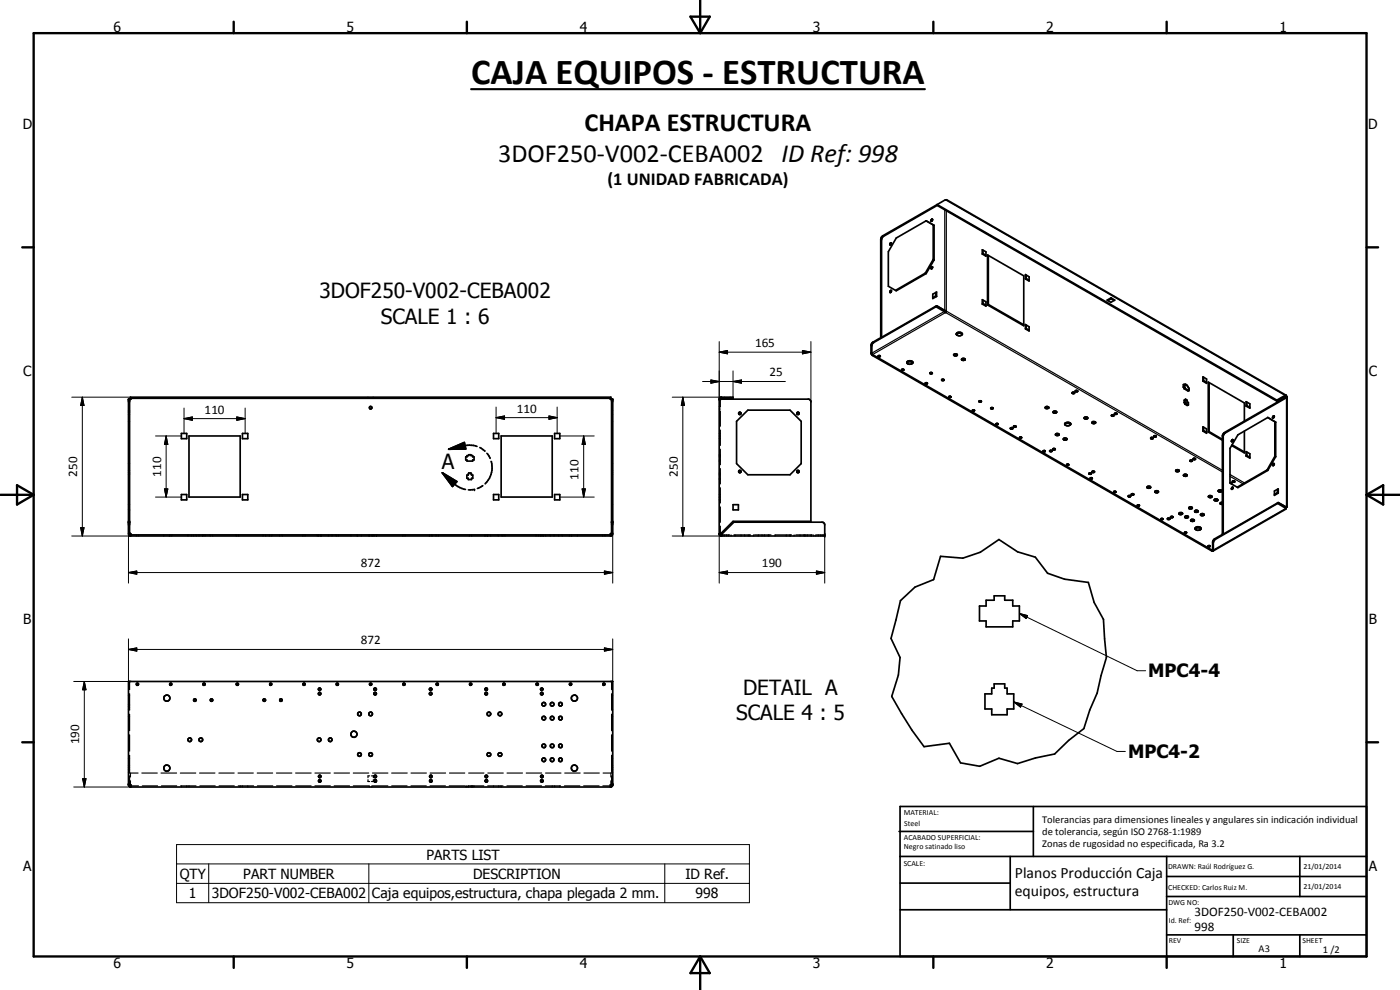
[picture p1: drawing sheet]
<svg xmlns="http://www.w3.org/2000/svg" width="420mm" height="297mm" viewBox="0 0 420 297" stroke-linecap="round" stroke-linejoin="round" font-family="sans-serif">
<g fill="none" stroke="#000" stroke-width=".51">
<path d="M267.2 72.9h.1a.31 .31 0 0 1 .2 .4 .31 .31 0 0 1-.4 .2zM267.3 72.9l-.3 .4M277.9 66.3l2.4 1.3M277.9 66.3l-8.9 5.1-2.4 4.1v10.4l2.4 1.3 8.9-5.1M277.9 66.3l2.2 1.2M279.6 65.8l.3 .1-.4 .5zM279.7 65.8l-.3 .4M280.1 77.9l.2 .1M280.1 77.9l-2.4 4.1M280.1 67.5l.2 .1M280.1 67.5v10.4M280.3 67.6v10.4"/>
<path d="M280.3 78l-2.4 4.1M281.3 61.6l-16.3 9.4-.3 .3-.1 .5v29.4M281.3 61.4l-16.3 9.3-.5 .5-.2 .6v29.3l.3 .1M281.3 61.4l2.4-1.5h.4l101.8 58.7M281.3 61.4v.2M281.3 61.6l101.9 58.8M281.3 61.4l101.9 58.7M294.8 74.9l1.1 .7v1.3l-1.1-.7zM295 75.1v1M295 76.1l-.2 .1M295 76.1l.9 .5M296.4 76.5l10.8 6.3v14.9l-10.8-6.2z"/>
<path d="M296.6 76.6v14.8M267.3 87.2a.31 .31 0 0 1 .2 .4 .31 .31 0 0 1-.4 .2zM267.3 87.2l-.3 .4M277.7 82l.2 .1M277.7 82l-8.9 5.1M279.6 80.1l.3 .1-.3 .5-.2-.2zM279.7 80.1l-.3 .4M279.9 88.3l1.2-.7v1.3l-1.2 .7zM280.7 91.9l.2 .1M280.8 87.8v1M280.8 88.8l.3 .1M280.8 88.8l-.9 .5"/>
<path d="M280.9 92l-18.7 10.8-.5 .8v2.6l102 58.8 .2-.1 .2-2.8 .4-.4 2.6-1.5M280.9 92l3 1.7 .1-.4-.5-.1M281.1 91.7l-16.5 9.5M281.1 91.7l2.4 1.5M287.1 99.9a1.05 1.05 0 0 1 1.7 .4 .96 .96 0 0 1-.9 .5 .96 .96 0 0 1-.8-.7zM294.8 89.9l1.1 .7v1.3l-1.1-.7zM295 91.1l.9 .5M295 90v1.1M295 91.1l-.2 .1M296.6 91.4l10.6 6.1M296.6 91.4l-.2 .1M307.8 82.4l1.1 .7v1.2l-1.1-.6z"/>
<path d="M307.8 97.4l1.1 .6v1.3l-1.1-.6zM308 82.5v1.1M308 97.5v1.1M308 98.6l-.2 .1M308 98.6l.9 .5M308 83.6l-.2 .1M308 83.6l.9 .5M332.3 90l1.1-.6 1.1 .6-1.1 .7zM333.4 89.7l-.9 .5M333.4 89.4v.3M333.4 89.7l.9 .5M39.1 119.2h144.2v.3h-144.2z"/>
<path d="M39.2 119.5v.3h-.3M183.2 119.5v.3h.3M215.8 119.8h26.9l.4 .2 .3 .6v35.8h-23.4l-3.5 3.5M216.2 119.8l.2-.3h3.6v-.3h-3.6l-.6 .5v40.6l.3 .4 .3 .1h31.1v-3.3l-.2-.6-.6-.2h-26.5l-3.5 3.4M216.5 119.2v.3M263.6 107h.5M263.7 107h.4M263.7 107l-.1-.2 .1-.1h.4v.3M264.5 101.2l-2.9 1.9-.2 2.9 .5 .7 102.1 58.7M270.6 110.9a.27 .27 0 0 1 .4-.2 .27 .27 0 0 1 .1 .4zM270.7 111.1h.5M272.2 108.9a1.21 1.21 0 0 1 1.8 0"/>
<path d="M272.4 108.4a.85 .85 0 0 1 1-.3 .85 .85 0 0 1 .5 .9 .98 .98 0 0 1-1.7-.4zM277.7 114.9l.3-.1 .3 .3-.5 .1zM277.8 115.1h.4M279.1 112.1l.1-.3h.4l.2 .1-.1 .2M279.1 112.1h.6M282.6 113.9l.6-.1a.32 .32 0 0 1-.2 .4 .32 .32 0 0 1-.4-.3zM282.6 114.1h.6M284.8 119l.3-.1 .3 .2-.5 .2zM284.8 119.2h.5M286.3 106.6l.4-.2 .6 .2M286.4 106.3h.9a.54 .54 0 0 1-.5 .5 .54 .54 0 0 1-.6-.4zM287 100.4a1.14 1.14 0 0 1 1.8 0"/>
<path d="M288.6 108l.3-.2 .7 .2M288.6 108l.5 .2 .5-.2M289.6 107.9a.55 .55 0 0 0-.5-.4 .55 .55 0 0 0-.5 .4v.1M289.6 107.9v.1M321.8 118v-.2l.3-.2 .4 .2-.1 .2M321.8 118h.6M322.7 117.3h.7a.35 .35 0 0 1-.3 .2 .35 .35 0 0 1-.4-.2zM322.8 117.5h.6M355.1 116.2l.3 .1M355.3 116l.3 .2M355.3 116l-.2 .2M355.3 115.6v.4"/>
<path d="M355.4 116.3v.3M355.4 115.6l-.3-.2v.8M355.4 116.6l1.2 .7v-.3M355.6 116.2v.3M355.6 115.4l-.2 .2M355.6 116.5l1 .6M355.6 116.5l-.2 .1M355.6 116.2l-.2 .1M355.8 120v-.2l.4 .2 .1 .6 .3 .2v.7l-.3-.1M355.8 120l-.2 .2M355.8 115.5l-.4-.2v.3M355.8 115.5v-.2l.4 .2 .7 1v.7l-.3-.2"/>
<path d="M355.9 119.9l-.3 .3M355.9 119.9l-.1 .1M355.9 115.4l-.1 .1M356.8 116.9h.1M356.8 116.9l-.2 .1M361 113.1l1.1 .6v1.3l-1.1-.7zM361.2 113.2v1M361.2 114.2l-.2 .1M361.2 114.2l.9 .5M362.9 114.8v14.7M385.6 118.7v.2l-2.4 1.5M385.6 118.9l.3 .1"/>
<path d="M385.6 118.7l-2.4 1.4M385.9 119.2l-18.5 10.6-.5 .6-.1 29.7 .3 .2M385.9 119.2l.2 .1M385.9 119v.1M385.9 119.1v.2M385.9 118.6l.2 .3M385.9 118.6l-.3 .1M386.1 119.3l-18.4 10.6-.5 .7-.1 29.7M386.1 118.9l-.2 .1M386.1 118.9l.2 .3M386.3 119.2l-.2 .1M386.3 119.2l-.1 32.9-.1 .1"/>
<path d="M54.4 130h1.6v1.6h-1.6zM56.7 130.8h15.4v18.3h-15.4zM72.8 130h1.6v1.6h-1.6zM134.7 134.8l4.6-2 .5 1.9zM139.8 137.1h.4v-.4h.5v-.3h.6v.3h.5v.4h.5v.9h-.5v.3h-1.6v-.3h-.4zM143.2 133.9l-1.1-.3h-1.9l-5.5 1.2M144 134.3l1.5 1M146.1 136l1 1.5M147.4 138.4a6.7 6.7 0 0 1-1.8 6.8M148.1 130h1.6v1.6h-1.6zM150.4 130.8h15.3v18.3h-15.3zM166.4 130h1.6v1.6h-1.6z"/>
<path d="M221.1 126.4l3.3-3.3h12.7l3.3 3.3v12.7l-3.3 3.4h-12.7l-3.3-3.4zM221.7 123.9a.37 .37 0 0 1 .6-.1 .37 .37 0 0 1-.1 .6l-.4-.1zM239.2 123.8l.3-.1 .3 .2-.2 .5-.4-.1zM291.9 123.3h.5M291.9 123l.5 .1a.3 .3 0 0 1-.2 .3 .3 .3 0 0 1-.4-.3zM293.8 120.4l.4-.2 .3 .2-.5 .2zM293.9 120.6h.6M297.3 122.4l.4-.1 .4 .2-.6 .2zM297.4 122.6h.6M299 127.4h.5M299 127.4l-.1-.2 .2-.2 .4 .2-.1 .2M299 127.4h.4"/>
<path d="M303.3 128.7h.6M303.3 128.7l-.1-.3 .2-.1 .5 .1v.3M304.2 127.9l.5-.1 .2 .2-.5 .2zM304.2 128.1h.6M306 131.2h.6a.32 .32 0 0 1-.3 .3 .32 .32 0 0 1-.3-.3zM306.1 131.4h.4M313.1 135.5h.5M313.6 135.5v-.2l-.3-.1-.3 .2 .1 .1M313.6 135.5h-.5M313.7 122.2a.5 .5 0 0 1 .6-.3 .5 .5 0 0 1 .4 .6l-.9 .1zM313.7 122.4l.4-.1 .6 .1M315 135.3l.4-.2 .4 .3-.6 .1z"/>
<path d="M315.1 135.4h.6M316 134.9v-.2l.3-.2 .4 .2-.1 .2M316 134.9h.6M316.1 123.5a.5 .5 0 0 1 .6-.2 .5 .5 0 0 1 .3 .5l-.6 .2-.3-.2zM316.1 123.8l.2-.2 .8 .2M316.8 130.6a.49 .49 0 0 1 .5-.6 .49 .49 0 0 1 .5 .6M316.8 130.5l.4-.2 .6 .2M316.8 130.6h1M319.2 131.9l.4-.2 .6 .2M319.3 131.5h.8l.1 .3-.9 .2-.2-.3zM319.6 127.4l.5-.4h.9l.3 .4M319.6 127a.9 .9 0 0 1 1-.4 .9 .9 0 0 1 .7 .8 .98 .98 0 0 1-1.7-.3z"/>
<path d="M320.2 139.6h.5M320.2 139.6l-.1-.2 .2-.2 .4 .1v.3M325.4 125.3l.1-.1a.45 .45 0 0 1 .6-.1 .45 .45 0 0 1 .2 .5l-.6 .1zM325.4 125.6l.3-.2 .7 .2M327.8 126.9l.4-.2 .5 .2M327.9 126.5h.7l.2 .3a.57 .57 0 0 1-.5 .3 .57 .57 0 0 1-.5-.4zM333.6 124.6l.4-.1 .3 .2-.5 .2zM333.6 124.8h.6M334.5 124l.3-.1 .4 .2-.5 .2zM334.5 124.2h.6M345.3 131.6v-.2l.6-.2 .1 .4M345.3 131.6h.7"/>
<path d="M345.4 131.6h.6M346.4 131.1h.5M346.4 131.1l-.1-.2 .4-.2 .3 .2-.1 .2M355.4 120.8l.2 .2M355.6 120.7l.3 .1M355.6 120.7l-.2 .1M355.6 120.2v.5M355.6 121.3l.7 .4v-.3M355.6 121v.3M355.6 120.2l-.2-.1v.7M355.9 121.2l.4 .2M355.9 121.2l-.3 .1"/>
<path d="M355.9 120.8v.4M355.9 120.8l-.3 .2M356.6 121.3l-.3 .1M357.1 138.2l.1 .2M357.2 138.2l.4-.2 .2 .3M357.2 138.2h-.1M357.2 138.4h.6M357.8 138.3l-.6 .1M358.2 137.8h.5M358.2 137.8l-.2-.1 .2-.2h.4l.2 .2-.1 .1M361 128.1l1.1 .6v1.3l-1.1-.7zM361.2 128.2v1"/>
<path d="M361.2 129.2l-.2 .1M361.2 129.2l.9 .5M362.6 129.6l4.2 2.5M362.9 129.5l3.9 2.3M362.9 129.5l-.3 .1M369.8 133.5l3.7 2.1M369.9 131.9l-.3 .5M369.9 131.9l.2 .1-.2 .5-.3-.1M373.5 126.4v-5.5l-10.9-6.3v15M373.5 129.3v6.6l-3.9-2.2M374 120.5l1.1 .7v1.3l-1.1-.7zM374 135.5l1.1 .6v1.4l-1.1-.7z"/>
<path d="M374.2 121.7l.9 .5M374.2 120.6v1.1M374.2 135.6v1.1M374.2 136.7l-.2 .1M374.2 136.7l.9 .5M374.2 121.7l-.2 .1M380.5 125.3l-9 5.2-2.4 4v10.4l2.4 1.4 9-5.2M380.5 125.3l2.4 1.4M380.5 125.3l2.1 1.2M382 139.3l.4-.2-.2 .6-.3-.1zM382.1 124.9l.3-.1-.3 .6-.2-.1zM382.2 124.8l-.3 .5"/>
<path d="M382.2 139.1l-.3 .5M382.6 136.9l-2.3 4.1M382.6 136.9l.3 .1M382.6 126.5v10.4M382.6 126.5l.3 .2M382.9 126.7v10.3M382.9 137l-2.4 4.1M383.2 120.1v.3M38.6 156.7h.3M38.6 156.4h.3M38.9 159.9l.2 .2M54.4 148.4h1.6v1.6h-1.6z"/>
<path d="M72.8 148.4h1.6v1.6h-1.6zM132.7 141.9l4.4 2.6-1.3 1.5zM132.7 141.9l4.2 3.8 2.8 1.2M140.7 141.9h.6l.2 .6h.4v1h-.4v.4h-1v-.4h-.4v-1h.4zM142.4 146.9l-1.8 .1M144.9 145.7l-1.6 .9M148.1 148.4h1.6v1.6h-1.6zM166.4 148.4h1.6v1.6h-1.6zM183.5 156.7h.4M183.5 156.4h.4M183.5 160l-.3 .1M216.5 159.9l-.6 .2"/>
<path d="M216.5 159.9l-.3 .2M220 151.4h1.6v1.6h-1.6zM221.8 141.2l.4-.1a.37 .37 0 0 1 .1 .6 .37 .37 0 0 1-.6-.1zM239.2 141.2h.5l.1 .3-.2 .3-.4-.1zM326.8 142l.5-.1 .3 .2-.4 .2zM326.8 142.2h.6M327.2 143.4l.3-.1 .3 .3-.5 .1zM327.3 143.6h.4M327.7 141.5l.5-.1 .3 .2-.6 .2zM327.8 141.7h.6M334.3 147.7v-.2l.4-.1 .2 .2-.1 .1M334.3 147.7h.1"/>
<path d="M334.3 147.7h.2M334.5 147.7h.3M338.7 149h.5M339.3 149l-.1-.3h-.4l-.1 .3M339.3 149h-.6M339.5 148.3l.6-.2 .2 .3-.5 .1zM339.6 148.5h.6M341.3 151.6l.4-.1 .3 .2-.4 .1zM341.4 151.8h.5M344.2 146.3l.3-.1 .8 .1M344.4 146l.5-.1 .4 .3a.55 .55 0 0 1-.5 .3 .55 .55 0 0 1-.5-.5zM346.6 147.4a.5 .5 0 0 1 .6-.2 .5 .5 0 0 1 .3 .5 .56 .56 0 0 1-.9-.3z"/>
<path d="M346.6 147.7l.4-.2 .6 .2M348.4 155.7l.6-.1a.3 .3 0 0 1-.3 .3 .3 .3 0 0 1-.3-.2zM348.5 155.9h.4M350.4 155.8h.6M350.5 155.8h.5M350.5 155.8l-.2-.1a.42 .42 0 0 1 .4-.2 .42 .42 0 0 1 .4 .2l-.1 .1M351.3 155.1l.5-.2 .3 .2-.4 .3zM351.4 155.2h.5M352.9 141.4l-.1-.1a.63 .63 0 0 1 1.1-.2l-.1 .3M352.9 141.4l.2-.2 .8 .2M352.9 141.4h.9M353.8 154.2l.5 .2 .6-.2"/>
<path d="M353.8 154.2l.3-.4 .7 .1 .1 .3M353.9 154.2l.4-.1 .6 .1M355.2 142.5l.6-.2 .5 .4a.64 .64 0 0 1-1.1-.2zM355.2 142.7l.4-.2 .6 .2M355.5 159.7l.6 .1-.3 .2zM355.5 155.1l.9-.3 .2 .4-.5 .2zM355.5 159.9h.5M355.6 155.2l.4-.1 .6 .1M356.8 152.5l.4-.1 .6 .1M356.8 152.3a.5 .5 0 0 1 .6-.3 .5 .5 0 0 1 .3 .6l-.6 .1-.3-.1zM357.4 156.3l.4-.2 .6 .2M357.5 155.9h.8l.1 .3-.9 .2-.2-.2z"/>
<path d="M358.6 153.3a.61 .61 0 0 1 1 .2l-.8 .2zM358.6 153.5l.4-.1 .6 .1M358.7 158.7a1.21 1.21 0 0 1 1.8 0M360.3 154.6l.5-.2 .5 .2M360.3 154.3a.56 .56 0 0 1 .6-.2 .56 .56 0 0 1 .4 .4l-.7 .2zM360.5 158.7a1.11 1.11 0 0 1-1.8 0M360.5 158.7a.94 .94 0 0 0-.9-.6 .94 .94 0 0 0-.9 .6M362.7 149.1l.2-.1 .8 .1M362.7 148.8l.4-.1 .7 .3a.55 .55 0 0 1-.6 .3 .55 .55 0 0 1-.5-.5zM364.4 150.2l.3-.2 .8 .2M364.4 149.9l.2-.1a.49 .49 0 0 1 .5-.1 .49 .49 0 0 1 .3 .5h-.8zM365.6 147.2l.7-.2a.33 .33 0 0 1 .4 .3 .33 .33 0 0 1-.4 .3h-.4z"/>
<path d="M365.7 147.4l.3-.2 .6 .2M366.2 151.2l.6 .1M366.8 151l-.6 .2M366.8 150.7l-.6 .2v.3M369.1 144.8l.5 .1-.1 .2M369.6 146.4l.5-.1-.3 .5-.2-.2zM369.9 144.4l.5-.1 .2 .2-.5 .2zM369.9 146.2l-.3 .5M369.9 144.7h.6M380.3 141l.2 .1M380.3 141l-9 5.2M382.5 147.3l1.1-.6v1.3l-1.1 .6z"/>
<path d="M383.3 151h.1M383.4 146.8v1M383.4 147.8l.2 .2M383.4 147.8l-.9 .5M383.4 151l-18.8 10.9-.5 1-.1 2.5M383.4 151l2.5 1.5v.3l-21.9 12.6M386 152.2l-.1 .2M386.1 152.2l-2.5-1.4-16.5 9.5M386.1 152.2l-.2-.1-.3 .3M386.3 152l-.1 .1M38.9 160.1h.2M39.1 160.1h.1v.4"/>
<path d="M39.2 160.5l-.3-.4v-40.3h-.3v40.3l.5 .7h144.3l.5-.7v-40.3h-.4v40.5l-.3 .2M39.2 160.5h144M183.2 160.1v.4M183.5 160.1h-.3M215.8 160.1h.4M215.9 160.1h-.1M216.2 160.1l.3 .4M216.5 160.5v.3M216.7 160.3l-.2 .2M216.7 160.1l-.1 .7M216.7 160.1v.2M282.3 166.9l6.7 .6 5.2-1.8 5.6-3.8 5.6 3.7 5.3 1.6 3.7 4.8 5.1 1.8 7.1 1 1.8 6 2.8 5 .9 11.5-1.7 5.4-1.1 5.3-2.2 5-1.8 5.6-4.6 3.6-4.2 4-5.7 1.2-5.4 1.7-5.6-1.6-5.8 2.4-5.7-1-3.4-5.9-7.6 1-3.6-4.9-3.1-5-3-5.1 2-6.4 .5-5.3-2.7-5.7 2.8-11.4 4.4-4.1 5.6-2.2z"/>
<path d="M362.5 163.8l.6-.1a.3 .3 0 0 1-.2 .4 .3 .3 0 0 1-.4-.3zM362.6 164h.5M294 181.8h1.9v-1.7h2.5v-1.3h3.1v1.3h2.4v1.7h2v4.5h-2v1.8h-8v-1.8h-1.9zM38.6 204.5h145.3v31.1l-.6 .5h-144.2l-.5-.5zM41.1 205l.5 .1-.3 .5-.3-.1zM60.9 205.1l.4-.1 .2 .4-.5 .2zM101 205.1l.3-.1 .2 .4-.5 .2zM121.1 205a.33 .33 0 0 1 .4 .2 .33 .33 0 0 1-.2 .4l-.4-.2zM131.1 205a.33 .33 0 0 1 .4 .2 .33 .33 0 0 1-.2 .4l-.4-.2zM141 205.1l.3-.1 .3 .4-.6 .2zM145.7 207.8l.5 .1v.5h-.5l-.2-.2zM150.9 205.1l.4-.1 .2 .4-.4 .2z"/>
<path d="M171.1 205l.4 .1-.1 .5-.5-.2zM298.4 205.2h3.1v1.3h.7v1.7h2v4.5h-2v1.8h-4.6v-1.8h-2v-4.5h2v-1.7h.8zM38.6 235.5h.3M38.6 235.2l.3 .2M38.9 235.4l.3 .1v.6M38.9 235.4v.1M38.9 235.5l.3 .3M162.3 232.8l.2-.2a.38 .38 0 0 1 .5 .4 .38 .38 0 0 1-.5 .3zM162.5 233.9h.3l.2 .4-.4 .4-.3-.3zM183.5 235.4l-.3 .4M183.5 235.5h.4M183.9 235.2l-.7 .3v.6"/>
<path d="M269.8 249.5h40.3M270.1 242h140v45h-140zM270.1 257h140M303.2 257v16M310.1 242v15M350.1 257v30M390.1 257v12M270.1 265h33.1M270.1 273h80M350.1 269h60M350.1 263h60M350.1 280.5h60"/>
<path d="M370.1 280.5v6.5M390.1 280.5v6.5"/>
<circle cx="111.2" cy="122.3" r=".38"/>
<circle cx="50.1" cy="209.5" r=".92"/>
<circle cx="51.2" cy="205.3" r=".33"/>
<circle cx="58.5" cy="210.1" r=".38"/>
<circle cx="63.5" cy="210.1" r=".38"/>
<circle cx="71.2" cy="205.3" r=".34"/>
<circle cx="79.3" cy="210.1" r=".38"/>
<circle cx="81.2" cy="205.3" r=".34"/>
<circle cx="84.3" cy="210.1" r=".38"/>
<circle cx="91.2" cy="205.3" r=".33"/>
<circle cx="95.9" cy="208.1" r=".38"/>
<circle cx="95.9" cy="206.8" r=".37"/>
<circle cx="107.9" cy="214.2" r=".54"/>
<circle cx="111.2" cy="214.2" r=".55"/>
<circle cx="111.2" cy="205.3" r=".34"/>
<circle cx="112.6" cy="208.1" r=".38"/>
<circle cx="112.6" cy="206.8" r=".38"/>
<circle cx="129.2" cy="208.1" r=".38"/>
<circle cx="129.3" cy="206.8" r=".38"/>
<circle cx="145.9" cy="206.8" r=".38"/>
<circle cx="146.7" cy="214.2" r=".57"/>
<circle cx="150.1" cy="214.2" r=".56"/>
<circle cx="161.2" cy="205.3" r=".34"/>
<circle cx="162.6" cy="206.8" r=".36"/>
<circle cx="162.6" cy="208.1" r=".37"/>
<circle cx="163.2" cy="211.3" r=".55"/>
<circle cx="163.2" cy="215.5" r=".54"/>
<circle cx="165.7" cy="211.3" r=".56"/>
<circle cx="165.7" cy="215.5" r=".55"/>
<circle cx="168.2" cy="215.5" r=".55"/>
<circle cx="168.2" cy="211.3" r=".54"/>
<circle cx="172.4" cy="209.5" r=".9"/>
<circle cx="181.2" cy="205.3" r=".34"/>
<circle cx="50.1" cy="230.4" r=".91"/>
<circle cx="56.9" cy="222" r=".54"/>
<circle cx="60.3" cy="221.9" r=".57"/>
<circle cx="95.8" cy="222" r=".55"/>
<circle cx="95.9" cy="233" r=".37"/>
<circle cx="96" cy="234.3" r=".38"/>
<circle cx="99.1" cy="222" r=".55"/>
<circle cx="106.2" cy="220.3" r=".93"/>
<circle cx="107.9" cy="226.4" r=".55"/>
<circle cx="111.2" cy="226.4" r=".54"/>
<circle cx="112.6" cy="234.3" r=".39"/>
<circle cx="112.6" cy="233" r=".37"/>
<circle cx="129.3" cy="234.3" r=".38"/>
<circle cx="129.3" cy="233" r=".38"/>
<circle cx="146" cy="234.3" r=".38"/>
<circle cx="146" cy="233" r=".37"/>
<circle cx="146.7" cy="226.4" r=".57"/>
<circle cx="150.1" cy="226.4" r=".55"/>
<circle cx="163.2" cy="228" r=".55"/>
<circle cx="163.2" cy="223.8" r=".54"/>
<circle cx="165.7" cy="223.8" r=".55"/>
<circle cx="165.7" cy="228" r=".55"/>
<circle cx="168.2" cy="223.8" r=".55"/>
<circle cx="168.2" cy="228" r=".55"/>
<circle cx="172.4" cy="230.4" r=".91"/>
</g>
<g fill="none" stroke="#000" stroke-width=".35">
<path d="M283.8 60l101.8 58.6M264.3 71.8l.3 .1M265 70.7l.2 .2M283.5 63v30.2M284 63.2v30.1l82.8 47.8M283.4 93.5l-21.7 12.5-.3-.2M38.6 119.8h.1M38.8 119.8h.1M39.2 119.2v.1M39.2 119.4v.1M110.4 119.2v.1M110.4 119.4v.1"/>
<path d="M112 119.2v.1M112 119.4v.1M183.2 119.2v.1M183.2 119.4v.1M183.5 119.8h.2M183.8 119.8h.1M216.2 119.8v2.3M217.5 119.2v.1M217.5 119.4v.1M219.1 119.2v.1M219.1 119.4v.1M261.4 103.7l.3 .1"/>
<path d="M261.9 106.7v-.3l21.9-12.6 83 47.8M262 102.7l.2 .1M385.6 118.9l.3 .3M386.1 119.4v32.8M38.6 139.1h.1M38.6 126.4h.1M38.6 123.1h.1M38.6 123.7h.1M38.6 124.4h.1M38.8 139.1h.1M38.8 126.4h.1M38.8 123.1h.1"/>
<path d="M38.8 123.7h.1M38.8 124.4h.1M183.5 139.1h.2M183.5 126.4h.2M183.5 123.1h.2M183.5 123.7h.2M183.5 124.4h.2M183.8 139.1h.1M183.8 126.4h.1M183.8 123.1h.1M183.8 123.7h.1M183.8 124.4h.1"/>
<path d="M215.8 137.1h.2M215.8 136.7h.2M215.8 136.4h.2M215.8 138.3h.2M215.8 138h.2M215.8 130.8h.2M215.8 130h.2M215.8 131.6h.2M215.8 122h.2M215.8 122.7h.2M216.1 137.1h.1M216.1 136.7h.1"/>
<path d="M216.1 136.4h.1M216.1 138.3h.1M216.1 138h.1M216.1 130.8h.1M216.1 130h.1M216.1 131.6h.1M216.1 122h.1M216.1 122.7h.1M216.2 123.3v4.6M216.2 129v4.6M216.2 134.8v4.6M366.8 130.8l.3 .1"/>
<path d="M367.4 129.8l.3 .1M38.6 151.4h.1M38.6 153h.1M38.6 142.5h.1M38.6 141.1h.1M38.6 141.9h.1M38.7 159.9l-.1 .1M38.8 151.4h.1M38.8 153h.1M38.8 159.9h.1M38.8 142.5h.1M38.8 141.1h.1"/>
<path d="M38.8 141.9h.1M183.5 151.4h.2M183.5 153h.2M183.5 159.9h.2M183.5 142.5h.2M183.5 141.1h.2M183.5 141.9h.2M183.8 151.4h.1M183.8 153h.1M183.8 159.9v.1M183.8 142.5h.1M183.8 141.1h.1"/>
<path d="M183.8 141.9h.1M215.8 141.9h.2M215.8 143.9h.2M215.8 143.5h.2M215.8 142.5h.2M215.8 142.2h.2M215.8 149.1h.2M215.8 148.4h.2M215.8 150h.2M216.1 141.9h.1M216.1 143.9h.1M216.1 143.5h.1"/>
<path d="M216.1 142.5h.1M216.1 142.2h.1M216.1 149.1h.1M216.1 148.4h.1M216.1 150h.1M216.2 140.6v4.6M216.2 146.3v4.6M216.2 152.1v4.6M216.2 157.9v2.2M369.1 142.9l3.9 2.3M369.1 142.4l4.4 2.5M385.9 152.5l-21.8 12.5h-.4v.3"/>
<path d="M38.6 160.1h.1M38.8 160.1h.1M39.2 160.5v.1M39.2 160.7v.1M40.9 160.5v.1M40.9 160.7v.1M41.6 160.5v.1M41.6 160.7v.1M49.1 160.5v.1M49.1 160.7v.1M50.9 160.5v.1M50.9 160.7v.1"/>
<path d="M51 160.5v.1M51 160.7v.1M51.6 160.5v.1M51.6 160.7v.1M56.4 160.5v.1M56.4 160.7v.1M57.5 160.5v.1M57.5 160.7v.1M58.1 160.5v.1M58.1 160.7v.1M58.9 160.5v.1M58.9 160.7v.1"/>
<path d="M59.7 160.5v.1M59.7 160.7v.1M60.8 160.5v.1M60.8 160.7v.1M60.9 160.5v.1M60.9 160.7v.1M61.5 160.5v.1M61.5 160.7v.1M63.1 160.5v.1M63.1 160.7v.1M63.8 160.5v.1M63.8 160.7v.1"/>
<path d="M70.9 160.5v.1M70.9 160.7v.1M71.6 160.5v.1M71.6 160.7v.1M78.9 160.5v.1M78.9 160.7v.1M79.7 160.5v.1M79.7 160.7v.1M80.9 160.5v.1M80.9 160.7v.1M81.6 160.5v.1M81.6 160.7v.1"/>
<path d="M83.9 160.5v.1M83.9 160.7v.1M84.7 160.5v.1M84.7 160.7v.1M90.9 160.5v.1M90.9 160.7v.1M91.6 160.5v.1M91.6 160.7v.1M95.2 160.5v.1M95.2 160.7v.1M95.5 160.5v.1M95.5 160.7v.1"/>
<path d="M95.6 160.5v.1M95.6 160.7v.1M96.3 160.5v.1M96.3 160.7v.1M98.6 160.5v.1M98.6 160.7v.1M99.6 160.5v.1M99.6 160.7v.1M100.9 160.5v.1M100.9 160.7v.1M101.5 160.5v.1M101.5 160.7v.1"/>
<path d="M105.3 160.5v.1M105.3 160.7v.1M107.1 160.5v.1M107.1 160.7v.1M107.3 160.5v.1M107.3 160.7v.1M108.4 160.5v.1M108.4 160.7v.1M110.7 160.5v.1M110.7 160.7v.1M110.9 160.5v.1M110.9 160.7v.1"/>
<path d="M111.6 160.5v.1M111.6 160.7v.1M111.8 160.5v.1M111.8 160.7v.1M112.2 160.5v.1M112.2 160.7v.1M113 160.5v.1M113 160.7v.1M120.9 160.5v.1M120.9 160.7v.1M121.6 160.5v.1M121.6 160.7v.1"/>
<path d="M128.9 160.5v.1M128.9 160.7v.1M129.6 160.5v.1M129.6 160.7v.1M130.9 160.5v.1M130.9 160.7v.1M131.6 160.5v.1M131.6 160.7v.1M140.9 160.5v.1M140.9 160.7v.1M141.6 160.5v.1M141.6 160.7v.1"/>
<path d="M145.5 160.5v.1M145.5 160.7v.1M146.2 160.5v.1M146.2 160.7v.1M146.3 160.5v.1M146.3 160.7v.1M147.3 160.5v.1M147.3 160.7v.1M149.5 160.5v.1M149.5 160.7v.1M150.6 160.5v.1M150.6 160.7v.1"/>
<path d="M150.9 160.5v.1M150.9 160.7v.1M151.5 160.5v.1M151.5 160.7v.1M160.9 160.5v.1M160.9 160.7v.1M161.6 160.5v.1M161.6 160.7v.1M162.2 160.5v.1M162.2 160.7v.1M162.3 160.5v.1M162.3 160.7v.1"/>
<path d="M162.6 160.5v.1M162.6 160.7v.1M163 160.5v.1M163 160.7v.1M163.7 160.5v.1M163.7 160.7v.1M165.1 160.5v.1M165.1 160.7v.1M166.3 160.5v.1M166.3 160.7v.1M167.7 160.5v.1M167.7 160.7v.1"/>
<path d="M168.7 160.5v.1M168.7 160.7v.1M170.9 160.5v.1M170.9 160.7v.1M171.5 160.5v.1M171.5 160.7v.1M171.6 160.5v.1M171.6 160.7v.1M173.3 160.5v.1M173.3 160.7v.1M180.9 160.5v.1M180.9 160.7v.1"/>
<path d="M181.6 160.5v.1M181.6 160.7v.1M183.2 160.5v.1M183.2 160.7v.1M183.5 160.1h.2M183.8 160.1h.1M216.5 160.5h2.5M217.3 160.5v.1M217.3 160.7v.1M218 160.5v.1M218 160.7v.1M218.6 160.5v.1"/>
<path d="M218.6 160.7v.1M219.4 160.5v.1M219.4 160.7v.1M220.2 160.5h5M220.6 160.5v.1M220.6 160.7v.1M222.4 160.5v.1M222.4 160.7v.1M223.5 160.5v.1M223.5 160.7v.1M224.6 160.5v.1M224.6 160.7v.1"/>
<path d="M225 160.5v.1M225 160.7v.1M226.1 160.5v.1M226.1 160.7v.1M226.4 160.5h5M227.6 160.5v.1M227.6 160.7v.1M228.7 160.5v.1M228.7 160.7v.1M229.4 160.5v.1M229.4 160.7v.1M230.6 160.5v.1"/>
<path d="M230.6 160.7v.1M230.7 160.5v.1M230.7 160.7v.1M232.6 160.7v.1M236 160.5v.1M236 160.7v.1M237.1 160.5v.1M237.1 160.7v.1M237.2 160.5v.1M237.2 160.7v.1M237.6 160.5l-5 .1M238.3 160.5v.1"/>
<path d="M238.3 160.7v.1M238.8 160.5h5M240.1 160.5v.1M240.1 160.7v.1M241.2 160.5v.1M241.2 160.7v.1M241.5 160.5v.1M241.5 160.7v.1M241.6 160.5v.1M241.6 160.7v.1M242.3 160.5v.1M242.3 160.7v.1"/>
<path d="M243.4 160.5v.1M243.4 160.7v.1M243.5 160.5v.1M243.5 160.7v.1M244.2 160.5v.1M244.2 160.7v.1M244.8 160.5v.1M244.8 160.7v.1M245 160.5h2.5M245.6 160.5v.1M245.6 160.7v.1M246.3 160.5v.1"/>
<path d="M246.3 160.7v.1M247 160.5v.1M247 160.7v.1M363.9 162.7l.2 .2M364.5 161.7l.2 .1M38.6 208.7h.1M38.6 214.9h.1M38.6 211.5h.1M38.6 212.1h.1M38.6 212.9h.1M38.8 208.7h.1M38.8 214.9h.1"/>
<path d="M38.8 211.5h.1M38.8 212.1h.1M38.8 212.9h.1M38.9 204.5v2.4M38.9 208.2v4.9M38.9 214.3v4.9M183.5 204.5v2.4M183.5 208.2v4.9M183.5 214.3v4.9M183.5 208.7h.2M183.5 214.9h.2M183.5 211.5h.2"/>
<path d="M183.5 212.1h.2M183.5 212.9h.2M183.8 208.7h.1M183.8 214.9h.1M183.8 211.5h.1M183.8 212.1h.1M183.8 212.9h.1M38.6 230.4h.1M38.6 235.2h.1M38.6 231.7h.1M38.6 231.9h.1M38.6 227.6h.1"/>
<path d="M38.6 230.9h.1M38.6 229.6h.1M38.6 230.3h.1M38.8 230.4h.1M38.8 235.2l.2 .1M38.8 231.7h.1M38.8 231.9h.1M38.8 227.6h.1M38.8 230.9h.1M38.8 229.6h.1M38.8 230.3h.1M38.9 220.5v4.9"/>
<path d="M38.9 226.6v4.9M38.9 232.8v2.6M39.1 235.4l.1 .1M39.1 234.3v1.2M39.2 235.8h2.4M41.4 231.9h-2.3v1.2M42.6 231.9h4.6M42.7 235.8h4.6M48.3 231.9h4.7M48.5 235.8h4.5M54.1 231.9h4.6M54.2 235.8h4.6"/>
<path d="M54.4 235.8v.1M54.4 236v.1M56 235.8v.1M56 236v.1M56.7 235.8v.1M56.7 236v.1M59.9 231.9h4.6M60 235.8h4.6M65.7 231.9h4.6M65.7 235.8h4.6M71.4 231.9h4.6M71.5 235.8h4.6"/>
<path d="M72.1 235.8v.1M72.1 236v.1M72.8 235.8v.1M72.8 236v.1M74.4 235.8v.1M74.4 236v.1M77.2 231.9h4.6M77.2 235.8h4.7M83 231.9h4.6M83 235.8h4.6M88.7 231.9h4.7M88.8 235.8h4.6"/>
<path d="M94.5 231.9h4.6M94.5 235.8h4.6M100.3 231.9h4.6M100.3 235.8h4.6M106 231.9h4.6M106 235.8h4.6M110.4 233.9v.6h.5M110.9 235.8v.1M110.9 236v.1M110.9 232.8h-.5v.5M111.5 232.8h.5v.5M111.6 235.8v.1"/>
<path d="M111.6 236v.1M111.8 231.9h4.6M111.8 235.8h4.6M112 233.9v.6h-.5M117.5 231.9h4.7M117.5 235.8h4.7M123.3 231.9h4.7M123.3 235.8h4.6M129.1 235.8h4.6M129.1 231.9h4.6M134.8 235.8h4.7M134.9 231.9h4.6"/>
<path d="M139.8 235.8v.1M139.8 236v.1M140.1 235.8v.1M140.1 236v.1M140.2 235.8v.1M140.2 236v.1M140.5 235.8v.1M140.5 236v.1M140.6 235.8h4.6M140.7 235.8v.1M140.7 236v.1M140.7 231.9h4.5"/>
<path d="M141.3 235.8v.1M141.3 236v.1M141.5 235.8v.1M141.5 236v.1M141.8 235.8v.1M141.8 236v.1M142.3 235.8v.1M142.3 236v.1M146.4 235.8h4.5M146.4 231.9h4.6M148.1 235.8v.1M148.1 236v.1"/>
<path d="M149.7 235.8v.1M149.7 236v.1M150.4 235.8v.1M150.4 236v.1M152.1 235.8h4.6M152.2 231.9h4.6M157.9 235.8h4.6M157.9 231.9h4.6M163.6 235.8h4.6M163.7 231.9h4.6M165.7 235.8v.1M165.7 236v.1"/>
<path d="M166.4 235.8v.1M166.4 236v.1M168 235.8v.1M168 236v.1M169.4 235.8h4.6M169.5 231.9h4.6M175.2 235.8h4.6M175.2 231.9h4.7M180.9 235.8h2.3M181 231.9h2.3v1.2M183.3 234.3l-.1 1.2M183.5 230.4h.2"/>
<path d="M183.5 220.5v4.9M183.5 226.6v4.9M183.5 232.8v2.6M183.5 235.2h.2M183.5 231.7h.2M183.5 235.3h.1M183.5 231.9h.2M183.5 227.6h.2M183.5 230.9h.2M183.5 229.6h.2M183.5 230.3h.2M183.8 230.4h.1"/>
<path d="M183.8 235.2h.1M183.8 231.7h.1M183.8 231.9h.1M183.8 227.6h.1M183.8 230.9h.1M183.8 229.6h.1M183.8 230.3h.1"/>
</g>
<g fill="#000">
<circle cx="38.6" cy="119.8" r=".25"/>
<circle cx="38.9" cy="119.8" r=".25"/>
<circle cx="39.2" cy="119.5" r=".25"/>
<circle cx="183.2" cy="119.5" r=".25"/>
<circle cx="183.5" cy="119.8" r=".25"/>
<circle cx="183.9" cy="119.8" r=".25"/>
<circle cx="215.8" cy="119.8" r=".25"/>
<circle cx="355.6" cy="115.4" r=".25"/>
<circle cx="142.4" cy="146.9" r=".25"/>
<circle cx="38.6" cy="160" r=".18"/>
<circle cx="183.8" cy="160" r=".18"/>
<circle cx="215.8" cy="160.1" r=".25"/>
<circle cx="247.5" cy="160.8" r=".25"/>
<circle cx="38.6" cy="235.2" r=".25"/>
<circle cx="39.1" cy="235.4" r=".18"/>
<circle cx="39.1" cy="235.5" r=".25"/>
<circle cx="183.3" cy="235.5" r=".25"/>
<circle cx="183.3" cy="235.4" r=".18"/>
<circle cx="183.9" cy="235.2" r=".25"/>
</g>
<g fill="none" stroke="#000" stroke-width=".71">
<path d="M10.1 9.9h400v277.1h-400zM70.1 6.5v3.4M140.1 6.5v3.4M207.2 5h5.8l-2.9 4.9zM210.1 0v9.9M280.1 6.5v3.4M350.1 6.5v3.4M6.7 74.2h3.4M410.1 74.2h3.5M.1 148.5h10M5.1 145.6l5 2.9-5 2.9zM410.1 148.5h10"/>
<path d="M410.1 148.5l5-2.9v5.8zM6.7 222.7h3.4M410.1 222.7h3.5M70.1 287v3.4M140.1 287v3.4M210.1 287v10M210.1 287l2.9 5h-5.8zM280.1 287v3.4M350.1 287v3.4"/>
</g>
<g fill="#000">
<path d="M213.3 114l2.5 .5-2.5 .5zM215.8 105.7l2.5-.5v1zM220 114.5l2.5-.5v1zM240.8 105.2l2.6 .5-2.6 .5zM24.7 119.2l.5 2.5h-1zM49.9 130.8l.5 2.5h-1.1zM55.2 125.6l2.5-.5v1zM71.1 125.1l2.5 .5-2.5 .5zM134.7 134.8l4.6-2 .5 1.9zM148.9 125.3l2.5-.5v1zM164.7 124.8l2.5 .5-2.5 .5zM175.2 130.8l.5 2.5h-1z"/>
<path d="M204.9 119.2l.5 2.5h-.9zM24.2 158.3h1l-.5 2.5zM49.3 146.7h1.1l-.5 2.4zM132.7 141.9l4.4 2.6-1.3 1.5zM174.7 146.7h1l-.5 2.4zM204.5 158.3h.9l-.5 2.5zM38.6 171.8l2.5-.5v1zM181.4 171.3l2.5 .5-2.5 .5zM215.8 171.8l2.5-.5v1zM245 171.3l2.5 .5-2.5 .5zM38.6 194.9l2.5-.5v1zM181.4 194.4l2.5 .5-2.5 .5z"/>
<path d="M305.9 184.1l2.5 .6-.4 .9zM25.3 204.5l.5 2.5h-1zM304.2 210.6l2.5 .6-.4 1zM24.8 233.6h1l-.5 2.5z"/>
</g>
<g fill="none" stroke="#000" stroke-width=".3">
<path d="M21.5 119.2h17.6M24.7 119.2l.5 2.5h-1zM24.7 119.2v41.6M201.7 119.2h14.8M204.9 119.2l.5 2.5h-.9zM204.9 119.2v41.6M210.9 114.5h24.8M213.3 114l2.5 .5-2.5 .5zM215.8 105.7l2.5-.5v1zM215.8 102.5v17.3M215.8 105.7h27.6M220 114.5l2.5-.5v1z"/>
<path d="M220 111.3v7.9M240.8 105.2l2.6 .5-2.6 .5zM243.4 102.5v18.1M46.7 130.8h7.7M49.9 130.8l.5 2.5h-1.1zM49.9 130.8v18.3M55.2 125.6l2.5-.5v1zM55.2 125.6h18.4M55.2 122.4v7.6M71.1 125.1l2.5 .5-2.5 .5zM73.6 122.4v7.6M148.9 125.3l2.5-.5v1z"/>
<path d="M148.9 125.3h18.3M148.9 122.1v7.9M164.7 124.8l2.5 .5-2.5 .5zM167.2 122.1v7.9M168 130.8h10.3M175.2 130.8l.5 2.5h-1zM175.2 130.8v18.3M24.2 158.3h1l-.5 2.5zM38.6 156.4v18.6M46.7 149.1h7.7M49.3 146.7h1.1l-.5 2.4zM168 149.1h10.3"/>
<path d="M174.7 146.7h1l-.5 2.4zM204.5 158.3h.9l-.5 2.5zM21.5 160.8h17.7M38.6 171.8l2.5-.5v1zM38.6 171.8h145.3M181.4 171.3l2.5 .5-2.5 .5zM183.9 160.1v14.9M201.7 160.8h14.8M215.8 171.8l2.5-.5v1zM215.8 171.8h31.7M215.8 160.1v14.9M245 171.3l2.5 .5-2.5 .5z"/>
<path d="M247.5 160.1v14.9M38.6 194.9l2.5-.5v1zM38.6 191.7v12.8M38.6 194.9h145.3M181.4 194.4l2.5 .5-2.5 .5zM183.9 191.7v12.8M305.9 184.1l2.5 .6-.4 .9zM305.9 184.1l35.4 17.2h2.5M22.1 204.5h17.1M25.3 204.5l.5 2.5h-1zM25.3 204.5v31.6M304.2 210.6l2.5 .6-.4 1z"/>
<path d="M304.2 210.6l31 14.9h2.5M22.1 236.1h17.1M24.8 233.6h1l-.5 2.5zM53 253.4h171.9v17.4h-171.9zM53 259.2h171.9M62.6 259.2v11.6M110.7 259.2v11.6M199.5 259.2v11.6M53 265h171.9"/>
</g>
<path d="M141.4 26.8h136.2" fill="none" stroke="#000" stroke-width=".63"/>
<text font-size="11" x="141.4" y="25.2">CAJA EQUIPOS - ESTRUCTURA</text>
<g font-size="7.9">
<text x="175.4" y="39.5">CHAPA ESTRUCTURA</text>
<text x="149.5" y="48.5">3DOF250-V002-CEBA002 ID Ref: 998</text>
</g>
<g font-size="6.3">
<text x="95.9" y="89.5">3DOF250-V002-CEBA002</text>
<text x="114.2" y="97.1">SCALE 1 : 6</text>
<text x="132.6" y="140.8">A</text>
<text x="223" y="208.6">DETAIL A</text>
<text x="220.9" y="216.1">SCALE 4 : 5</text>
</g>
<g font-size="5.5">
<text x="182.3" y="55.5">(1 UNIDAD FABRICADA)</text>
<text x="344.6" y="203.2">MPC4-4</text>
<text x="338.5" y="227.5">MPC4-2</text>
</g>
<g font-size="4.7">
<text x="304.6" y="263.5">Planos Producción Caja</text>
<text x="304.6" y="268.9">equipos, estructura</text>
</g>
<g font-size="4.2">
<text x="34" y="9.6">6</text>
<text x="104" y="9.6">5</text>
<text x="174" y="9.6">4</text>
<text x="244" y="9.6">3</text>
<text x="314" y="9.6">2</text>
<text x="384" y="9.6">1</text>
<text x="6.8" y="38.7">D</text>
<text x="410.6" y="38.7">D</text>
<text x="7" y="112.9">C</text>
<text x="410.8" y="112.9">C</text>
<text x="7" y="187.1">B</text>
<text x="410.8" y="187.1">B</text>
<text x="128" y="257.9">PARTS LIST</text>
<text x="7" y="261.4">A</text>
<text x="53.9" y="263.7">QTY</text>
<text x="73" y="263.7">PART NUMBER</text>
<text x="142" y="263.7">DESCRIPTION</text>
<text x="205.7" y="263.7">ID Ref.</text>
<text x="410.8" y="261.4">A</text>
<text x="56.7" y="269.5">1</text>
<text x="63.6" y="269.5">3DOF250-V002-CEBA002</text>
<text x="111.6" y="269.5">Caja equipos,estructura, chapa plegada 2 mm.</text>
<text x="208.8" y="269.5">998</text>
<text x="34" y="290.4">6</text>
<text x="104" y="290.4">5</text>
<text x="174" y="290.4">4</text>
<text x="244" y="290.4">3</text>
<text x="314" y="290.4">2</text>
<text x="384" y="290.4">1</text>
</g>
<g font-size="3.9">
<text x="226.6" y="104.1">165</text>
<text x="231" y="112.9">25</text>
<text x="61.4" y="124.1">110</text>
<text x="155.1" y="123.8">110</text>
<text x="23.2" y="143" transform="rotate(-90 23.2 143)">250</text>
<text x="48.3" y="143" transform="rotate(-90 48.3 143)">110</text>
<text x="173.6" y="143.9" transform="rotate(-90 173.6 143.9)">110</text>
<text x="203.4" y="143" transform="rotate(-90 203.4 143)">250</text>
<text x="108.3" y="170.2">872</text>
<text x="228.7" y="170.2">190</text>
<text x="108.3" y="193.3">872</text>
<text x="23.8" y="223.3" transform="rotate(-90 23.8 223.3)">190</text>
<text x="358.5" y="275">3DOF250-V002-CEBA002</text>
<text x="358.5" y="279.4">998</text>
</g>
<g font-size="3.1">
<text x="312.7" y="246.8">Tolerancias para dimensiones lineales y angulares sin indicación individual</text>
<text x="312.7" y="250.4">de tolerancia, según ISO 2768-1:1989</text>
<text x="312.7" y="254">Zonas de rugosidad no especificada, Ra 3.2</text>
<text x="377.7" y="285.6">A3</text>
<text x="397" y="285.9">1 /2</text>
</g>
<g font-size="2.4">
<text x="271.2" y="244.4">MATERIAL:</text>
<text x="271.3" y="252">ACABADO SUPERFICIAL:</text>
<text x="271.4" y="247.9">Steel</text>
<text x="271.3" y="254.6">Negro satinado liso</text>
<text x="271.2" y="259.7">SCALE:</text>
<text x="350.6" y="260.8">DRAWN: Raúl Rodríguez G.</text>
<text x="391.2" y="260.6">21/01/2014</text>
<text x="350.6" y="267">CHECKED: Carlos Ruiz M.</text>
<text x="391.2" y="266.7">21/01/2014</text>
<text x="350.6" y="271.4">DWG NO:</text>
<text x="350.8" y="276.9">Id. Ref:</text>
<text x="350.8" y="282.8">REV</text>
<text x="371.2" y="282.9">SIZE</text>
<text x="390.9" y="282.9">SHEET</text>
</g>
</svg>
